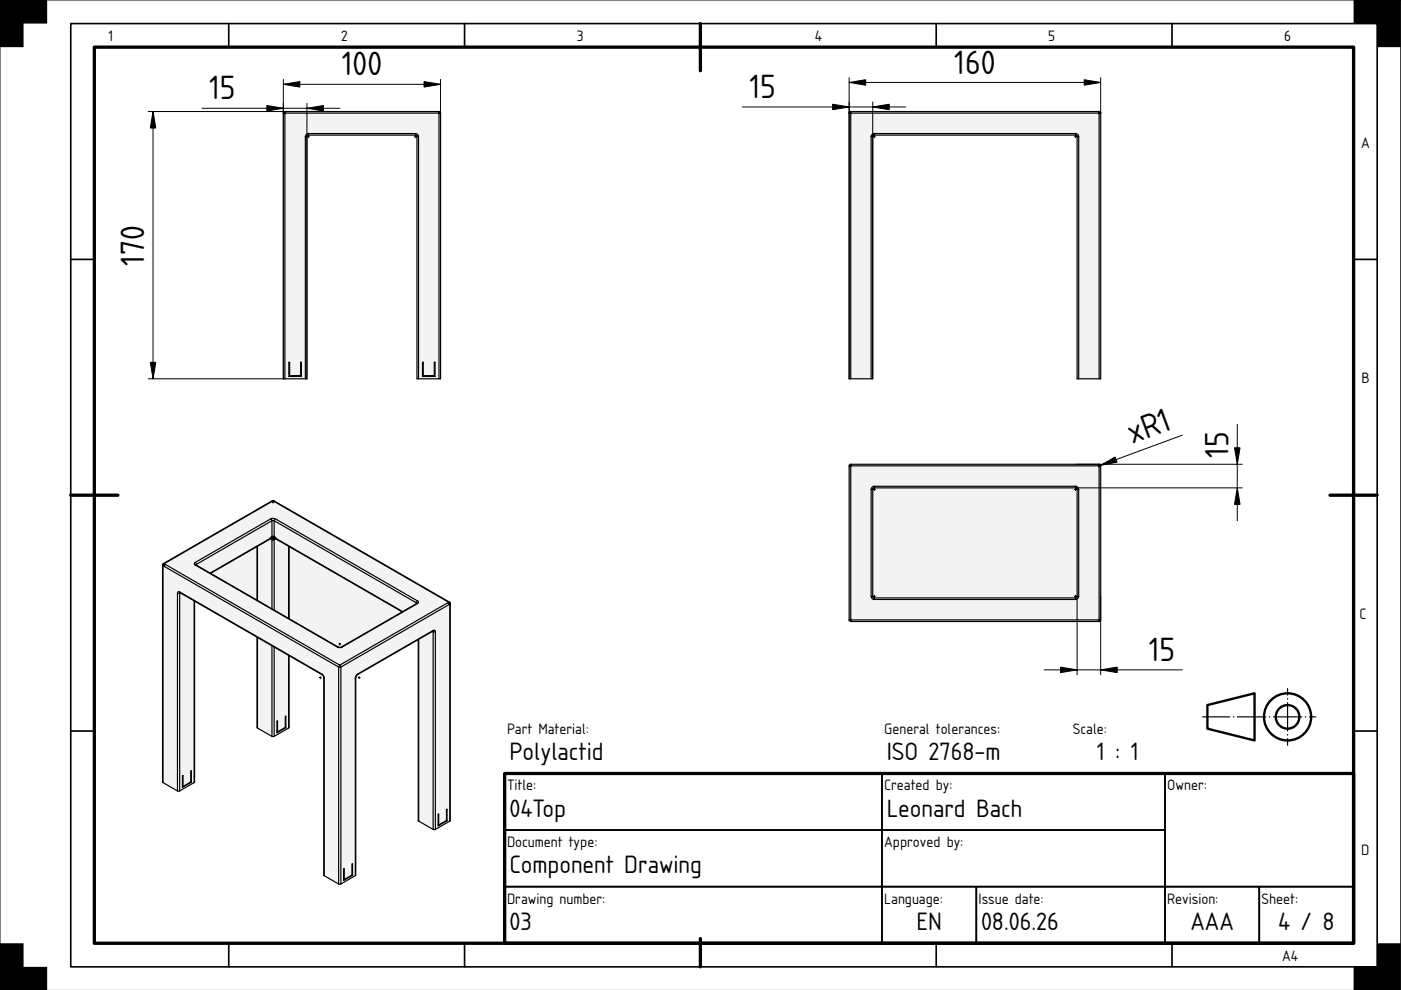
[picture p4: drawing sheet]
<svg xmlns="http://www.w3.org/2000/svg" width="297mm" height="210mm" viewBox="0 0 297 210" stroke-linecap="round" stroke-linejoin="round" font-family="sans-serif">
<path d="M0 0h297v210h-297z" fill="#fff" stroke="#000" stroke-width=".21"/>
<path d="M20 10h267v190h-267zM148.5 5v10M15 105h10M282 105h10M107 164h180v36h-180zM148.5 199v6" fill="none" stroke="#000" stroke-width=".7"/>
<g fill="none" stroke="#000" stroke-width=".35">
<path d="M15 5h277v200h-277zM48.5 5v5M98.5 5v5M198.5 5v5M248.5 5v5M15 55h5M287 55h5M15 155h5M287 155h5M107 164h80v12h-80zM107 176h80v12h-80zM187 176h60v12h-60z"/>
<path d="M187 164h60v12h-60zM247 164h40v24h-40zM48.5 200v5M98.5 200v5M107 188h80v12h-80zM187 188h20v12h-20zM198.5 200v5M207 188h40v12h-40zM247 188h20v12h-20zM248.5 200v5M267 188h20v12h-20z"/>
</g>
<path d="M0 0h10v5h-5v5h-5zM287 0h10v10h-5v-5h-5zM0 200h5v5h5v5h-10zM292 200h5v10h-10v-5h5z" fill="#000"/>
<g fill="none" stroke="#000" stroke-width=".5">
<path d="M256 149.5l10-2.5v10l-10-2.5z"/>
<circle cx="273" cy="152" r="5"/>
<circle cx="273" cy="152" r="2.5"/>
</g>
<path d="M255 152h24" fill="none" stroke="#000" stroke-width=".25" stroke-dasharray="6 .7 .1 .7" stroke-dashoffset=".2"/>
<path d="M273 158v-12" fill="none" stroke="#000" stroke-width=".25" stroke-dasharray="6 .7 .1 .7" stroke-dashoffset="4.6"/>
<g fill="#f1f3f5">
<path d="M44.7 121.6l9.8-5.7v11.3z"/>
<path d="M34.6 119.5l23.3-13.4 37.4 21.6 .2 .3-.1 46-3.1 1.9h-.3l-3.3-1.9v-38.4l-13 7.5-.2 .3-.1 42.1-3.3 2-.3-.1-3.1-1.7-.1-42.3-.3-.3-7-4.1v15.3l-3.3 1.9-.3-.1-3.1-1.7-.1-19.3-13.2-7.7v38.4l-3.4 1.9h-.3l-3.1-1.8v-46.1z" fill-rule="evenodd"/>
<path d="M34.8 119.5l23.1-13.3 37.2 21.5-23.1 13.3z" fill-rule="evenodd"/>
<path d="M41.4 119.3l16-9.3 .7-.1 30.4 17.5 .2 .4-16.2 9.4-.7 .1-30.4-17.5-.2-.2z" fill-rule="evenodd"/>
<path d="M34.6 119.9l37.2 21.5v46l-3.1-1.7v-42l-.1-.4-.3-.4-30.4-17.5-.3 .4v41.9l-3-1.8z" fill-rule="evenodd"/>
<path d="M72.3 141.4l23.1-13.3v46l-3.1 1.8v-42l-.2-.3-16.3 9.3-.4 .6-.1 42.2-3 1.7z" fill-rule="evenodd"/>
<path d="M61.3 115.9l24 13.8-13.2 7.6-.4-.1-10.4-6z" fill-rule="evenodd"/>
<path d="M38.1 125.8l.1-.1 3 1.7v38.5l-3.1 1.8z" fill-rule="evenodd"/>
<path d="M88.8 135.6l2.9-1.7h.1v42l-3-1.8z" fill-rule="evenodd"/>
<path d="M58.1 110.4l30.2 17.4v.2l-2.9 1.7-27.3-15.8z" fill-rule="evenodd"/>
<path d="M54.6 135.1l3.1 1.8v19.2l-3.1-1.7z" fill-rule="evenodd"/>
<path d="M58.1 137.2l3.1 1.8v15.4l-3.1 1.7z" fill-rule="evenodd"/>
<path d="M41.6 119.7l16.1-9.3v3.5l-13.1 7.6-3-1.7z" fill-rule="evenodd"/>
<path d="M58.1 114.2l.2-.1 2.9 1.7v15.3l-3.1-1.8z" fill-rule="evenodd"/>
<path d="M54.6 115.8l2.9-1.7 .2 .1v14.9l-3.1-1.8z" fill-rule="evenodd"/>
<path d="M71.8 141.4h.5v46l-.2 .1-.3-.1z" fill-rule="evenodd"/>
<path d="M34.7 119.6l.1-.1 37.2 21.5-.2 .4-37.2-21.5z" fill-rule="evenodd"/>
<path d="M37.6 125.8h.5v41.9h-.2h-.3z" fill-rule="evenodd"/>
<path d="M91.8 133.9h.5v42h-.1h-.4z" fill-rule="evenodd"/>
<path d="M58.2 110.1l.2-.1 30.1 17.4-.2 .4-30.2-17.4z" fill-rule="evenodd"/>
<path d="M72 141l23.1-13.3 .2 .2 .1 .2-23.1 13.3z" fill-rule="evenodd"/>
<path d="M57.7 136.9l.4 .3v18.9l-.1 .1-.3-.1z" fill-rule="evenodd"/>
<path d="M41.4 119.3l16-9.3 .2 .3 .1 .1-16.1 9.3z" fill-rule="evenodd"/>
<path d="M57.7 114.2h.4v15.1l-.4-.2z" fill-rule="evenodd"/>
<path d="M34.5 119.8l.1 46.1z" fill-rule="evenodd"/>
<path d="M95.5 128l-.1 46.1z" fill-rule="evenodd"/>
<path d="M57.9 106.2l37.4 21.5z" fill-rule="evenodd"/>
<path d="M68.6 143.6l.1 42.1z" fill-rule="evenodd"/>
<path d="M75.4 143.6l-.1 42.1z" fill-rule="evenodd"/>
<path d="M41.2 127.4v38.5z" fill-rule="evenodd"/>
<path d="M88.7 135.6h.1v38.5z" fill-rule="evenodd"/>
<path d="M41.4 119.8l30.3 17.4z" fill-rule="evenodd"/>
<path d="M38.1 125.5l30.2 17.6z" fill-rule="evenodd"/>
<path d="M34.6 119.5l23.3-13.3z" fill-rule="evenodd"/>
<path d="M54.5 135.1l.1 19.3z" fill-rule="evenodd"/>
<path d="M72.3 137.2l16.2-9.2z" fill-rule="evenodd"/>
<path d="M75.8 142.9l16-9.2-16.1 9.4z" fill-rule="evenodd"/>
<path d="M57.7 110.4h.4v3.5h-.4z" fill-rule="evenodd"/>
<path d="M61.2 139v15.4z" fill-rule="evenodd"/>
</g>
<path d="M54.5 115.8v11.5M61.2 115.8v15.4" fill="none" stroke="#f1f3f5" stroke-width=".21"/>
<g fill="#f1f3f5">
<path d="M72.9 184.2h.1v2.3l1.6-1v-2.3l.1-.1v2.5l-1.8 1.1z" fill-rule="evenodd"/>
<path d="M58.7 152.9h.1v2.3l1.7-1v-2.3l.1-.1v2.5l-1.9 1.1z" fill-rule="evenodd"/>
<path d="M38.7 164.5l.1-.1v2.3l1.7-.9v-2.3l.1-.1v2.5l-1.9 1z" fill-rule="evenodd"/>
<path d="M92.9 172.7l.1-.1v2.3l1.7-.9v-2.4h.1v2.4l-1.9 1.1z" fill-rule="evenodd"/>
<path d="M57.4 110l.5-.1 .5 .1-.3 .4h-.4z" fill-rule="evenodd"/>
</g>
<path d="M58.8 152.9v2.3M60.5 151.8v2.5M38.7 164.4v2.3M40.5 163.4v2.5M93 172.6v2.3M94.7 171.6v2.4M72.9 184.2v2.3M74.7 183.1v2.5" fill="none" stroke="#f1f3f5" stroke-width=".21"/>
<g fill="#f1f3f5">
<path d="M72.9 186.4l.1 .1 1.6-1 .1 .1-1.8 1.1z" fill-rule="evenodd"/>
<path d="M92.9 174.8l.1 .1 1.7-.9h.1l-1.9 1.1z" fill-rule="evenodd"/>
<path d="M58.7 155.1l.1 .1 1.7-1 .1 .1-1.9 1.1z" fill-rule="evenodd"/>
<path d="M38.7 166.7h.1l1.7-.9 .1 .1-1.9 1z" fill-rule="evenodd"/>
<path d="M37.7 125.5h.4l.1 .2-.4 .1h-.2z" fill-rule="evenodd"/>
<path d="M41.4 119.3l.2 .5v-.1l-.2 .1-.2-.2z" fill-rule="evenodd"/>
<path d="M88.4 127.5l.1-.1 .2 .4-.2 .2-.2-.2 .1 .1-.1 .1z" fill-rule="evenodd"/>
<path d="M91.8 133.7h.4l.1 .2h-.6h.1z" fill-rule="evenodd"/>
<path d="M71.6 137.2h.9l-.5 .1z" fill-rule="evenodd"/>
<path d="M68.3 142.9l.3 .4 .1 .4z" fill-rule="evenodd"/>
<path d="M75.6 143.1l.2-.2-.5 .8z" fill-rule="evenodd"/>
<path d="M34.6 119.5h.2l-.2 .4-.1-.1z" fill-rule="evenodd"/>
<path d="M95.1 127.7h.3v.4z" fill-rule="evenodd"/>
<path d="M57.7 106.2h.4z" fill-rule="evenodd"/>
<path d="M95.3 127.7l.2 .3z" fill-rule="evenodd"/>
<circle cx="72" cy="141.3" r=".27"/>
</g>
<g fill="none" stroke="#000" stroke-width=".25">
<path d="M34.5 119.8l.1 46.1M34.5 119.8l.1 .1M34.6 119.9l37.2 21.5M34.6 119.9v46M34.6 119.5l-.1 .3M34.6 119.5h.2M34.8 119.5l-.2 .4M34.8 119.5l37.2 21.5M41.4 119.3l-.2 .1 .2 .4M41.4 119.3l.2 .4M41.4 119.8l30.2 17.4M41.5 119.8h.1"/>
<path d="M41.6 119.8h-.2M41.6 119.8l30.1 17.4M41.6 119.7l-.1 .1M41.6 119.7v.1M54.5 115.9v11.3M54.6 115.8v11.5M57.4 110l.5-.1 .5 .1M57.4 110l.3 .4M57.4 110l-16 9.3M57.5 114.1l.2 .1M57.6 114.1l-12.9 7.5M57.6 114.1l.1 .1"/>
<path d="M57.6 114.1h.1M57.7 110.4h.4M57.7 113.9h.4M57.7 113.9l-.1 .2M57.7 114.2h.4M57.7 110.4l-16.1 9.3M57.7 110.4v3.5M57.7 114.2v14.9M57.7 113.9l-13.1 7.6M57.7 106.2h.4M57.7 106.2h.2M57.7 106.2l-23.1 13.3"/>
<path d="M57.9 106.2l-23.1 13.3M57.9 106.2l37.2 21.5M58.1 106.2h-.2M58.1 106.2l37.2 21.5M58.1 113.9l.1 .2M58.1 110.4l30.2 17.4M58.1 110.4v3.5M58.1 114.2v15.1M58.1 113.9l27.3 15.8M58.1 114.1h.1M58.2 114.1h-.1M58.2 114.1l-.1 .1"/>
<path d="M58.2 114.1l27.1 15.6M58.3 114.1l-.2 .1M58.4 110l-.3 .4M58.4 110l30.1 17.4M61.2 115.8v15.3M61.3 115.9v15.3M37.6 125.8h.5M37.6 125.8v41.9M38.1 125.5l-.2-.1-.3 .4M38.1 125.5l.1 .2M38.1 125.5l30.2 17.4M38.1 125.8v41.9"/>
<path d="M38.1 125.6l.1 .1M38.1 125.6h.1M38.1 125.6v.2M38.2 125.7l30.1 17.4M38.2 125.7l-.1 .1M41.2 127.4v38.5M41.3 127.4l-.1 38.5M54.5 135.1l.1 19.3M54.6 135.1v19.3M57.7 136.9v19.2M58.1 137.2v18.9M61.2 139v15.4"/>
<path d="M61.3 139l-.1 15.4M71.6 137.2l.4 .1 .5-.1M71.7 137.2h.6M71.7 137.2h-.1M72.3 137.2h.2M88.3 127.8l.1 .1M88.3 127.8v.2M88.4 127.9l.1 .1M88.4 127.9l-16.1 9.3M88.5 127.4l.2 .2-.2 .4M88.5 127.4l-.2 .4M88.5 128l-16 9.2"/>
<path d="M88.7 135.6l.1 38.5M88.8 135.6v38.5M91.7 133.9h.1M91.8 133.8l-16.1 9.3M91.8 133.8v.1M91.8 133.8h.1M91.8 133.7h.4l.1 .2M91.8 133.7v.1M91.8 133.9h.5M91.8 133.7l-16 9.2M91.8 133.9v42M92.3 133.9v42"/>
<path d="M95.1 127.7l.3 .4M95.1 127.7l-23.1 13.3M95.3 127.7l.2 .3M95.3 127.7h-.2M95.4 128.1l-23.1 13.3M95.4 128.1v46M95.5 128l-.1 46.1M95.5 128l-.1 .1M54.6 154.4l3.1 1.7M57.7 156.1h.4M58.7 155.1l.1 .1M60.5 154.2l.1 .1"/>
<path d="M60.5 154.2v-2.3l.1-.1v2.5M60.5 154.2l-1.7 1M60.6 154.3l-1.9 1.1v-2.5h.1v2.3M61.2 154.4l-3.1 1.7M68.3 142.9l.3 .4 .1 .4M68.3 142.9v.2M68.3 143.1l.3 .5M68.6 143.6l.1 42.1M68.6 143.6l.1 .1M68.7 143.7v42M71.8 141.4h.5M71.8 141.4v46"/>
<path d="M72 141l-.2 .4M72 141l.3 .4M72.3 141.4v46M75.3 143.7v42M75.4 143.6l-.1 42.1M75.4 143.6l-.1 .1M75.7 143.1l-.3 .5M75.8 142.9l-.3 .4-.2 .4M75.8 142.9l-.1 .2M34.6 165.9l3 1.8M37.6 167.7h.5M38.7 166.7h.1"/>
<path d="M40.5 165.8l.1 .1M40.5 165.8v-2.3l.1-.1v2.5M40.5 165.8l-1.7 .9M40.6 165.9l-1.9 1v-2.4l.1-.1v2.3M41.2 165.9l-3.1 1.8M88.8 174.1l3 1.8M91.8 175.9h.5M92.9 174.8l.1 .1M94.7 174v-2.4h.1v2.4M94.7 174l-1.7 .9M94.7 174h.1M94.8 174l-1.9 1.1v-2.4l.1-.1v2.3"/>
<path d="M95.4 174.1l-3.1 1.8M68.7 185.7l3.1 1.7M71.8 187.4h.5M72.9 186.4l.1 .1M74.6 185.5v-2.3l.1-.1v2.5M74.6 185.5l-1.6 1M74.6 185.5l.1 .1M74.7 185.6l-1.8 1.1v-2.5h.1v2.3M75.3 185.7l-3 1.7"/>
</g>
<g fill="#fff" stroke="#000" stroke-width=".21">
<path d="M72 136.3v.5zM71.8 136.6h.5z" fill-rule="evenodd"/>
<path d="M57.9 106.2v.5zM57.7 106.5h.4z" fill-rule="evenodd"/>
<path d="M34.8 119.6v.4zM34.6 119.8h.4z" fill-rule="evenodd"/>
<path d="M95.1 127.7v.5zM94.9 128h.5z" fill-rule="evenodd"/>
<path d="M67.9 143.4v.5zM67.7 143.7h.4z" fill-rule="evenodd"/>
<path d="M76.1 143.4v.5zM75.9 143.7h.5z" fill-rule="evenodd"/>
<path d="M57.9 114.2v.4zM57.7 114.4h.4z" fill-rule="evenodd"/>
<path d="M57.5 113.7v.5zM57.3 114h.4z" fill-rule="evenodd"/>
<path d="M58.3 113.7v.5zM58.1 114h.4z" fill-rule="evenodd"/>
<path d="M57.5 114v.4zM57.2 114.2h.5z" fill-rule="evenodd"/>
<path d="M58.3 114v.4zM58.1 114.2h.4z" fill-rule="evenodd"/>
<path d="M57.9 113.5v.5zM57.7 113.8h.4z" fill-rule="evenodd"/>
</g>
<path d="M180.4 24h52.6v56.3h-4.3v-51.3a.67 .67 0 0 0-.7-.7h-42.6a.67 .67 0 0 0-.7 .7v51.3h-4.3z" fill-rule="evenodd" fill="#f1f3f5"/>
<path d="M180.2 24v56.3M180.4 23.8h52.6M184.9 29v51.3M185.4 28.5h42.6M228.5 29v51.3M233.2 24v56.3" fill="none" stroke="#f1f3f5" stroke-width=".33"/>
<g fill="#f1f3f5">
<path d="M228 28.3a.67 .67 0 0 1 .7 .7h-.3l-.4-.4z" fill-rule="evenodd"/>
<path d="M180.2 23.7l.2-.1v.4h-.4z" fill-rule="evenodd"/>
<path d="M233 23.6l.4 .4h-.4z" fill-rule="evenodd"/>
<path d="M185.2 28.7h.1z" fill-rule="evenodd"/>
</g>
<g fill="none" stroke="#000" stroke-width=".25">
<path d="M180 24v56.3h5v-51.3M180 24h53.4M180.4 23.6l-.4 .4M180.4 23.6h52.6M180.4 23.6v56.7M184.7 29v51.3M184.7 29h.3M185.1 28.7l-.1 .2zM185.2 28.7h.1M185.3 28.7h-.1M185.4 28.6l-.4 .4M185.4 28.3a.67 .67 0 0 0-.7 .7"/>
<path d="M185.4 28.6h42.6M185.4 28.3h42.6M185.4 28.3v.3M228 28.6l.4 .4M228 28.3a.67 .67 0 0 1 .7 .7M228 28.3v.3M228.1 28.7l.3 .2M228.3 28.8h.1M228.4 29h.3M228.7 29v51.3M233 23.6l.4 .4M233 23.6v56.7"/>
<path d="M233.4 24v56.3h-5v-51.3"/>
</g>
<g fill="#fff" stroke="#000" stroke-width=".21">
<path d="M180.4 23.8v.4zM180.1 24h.5z" fill-rule="evenodd"/>
<path d="M233 23.8v.4zM232.8 24h.5z" fill-rule="evenodd"/>
<path d="M185.4 28.8v.4zM185.1 29h.5z" fill-rule="evenodd"/>
<path d="M228 28.8v.4zM227.8 29h.5z" fill-rule="evenodd"/>
</g>
<path d="M180 17.5h53.4M180 16.4v63.9M233.4 16.4v7.6M157.4 22.7h34.6M185 21.6v58.7" fill="none" stroke="#000" stroke-width=".21"/>
<path d="M180 17.5l3.5-.6v1.2zM229.9 16.9l3.5 .6-3.5 .6zM176.5 22.1l3.5 .6-3.5 .6zM185 22.7l3.5-.6v1.2z" fill="#000" stroke="#000" stroke-width=".21"/>
<g fill="#f1f3f5">
<path d="M180.2 98.5h53l.2 .3-.1 32.8-.3 .2-52.8-.1-.2-.3v-32.6z" fill-rule="evenodd"/>
<path d="M180.4 98.8h52.6v32.6h-52.6z" fill-rule="evenodd"/>
<path d="M184.9 103.3l.5-.2h42.6a.67 .67 0 0 1 .7 .7v22.6a.67 .67 0 0 1-.7 .7h-42.6a.67 .67 0 0 1-.7-.7v-22.6z" fill-rule="evenodd"/>
<path d="M185.2 103.5h43l.2 .3-.1 22.8-.3 .2-42.8-.1-.2-.3v-22.6z" fill-rule="evenodd"/>
</g>
<path d="M180.2 98.8v32.6M180.4 98.6h52.6M233.2 98.8v32.6M184.9 103.8v22.6M185.4 103.3h42.6M228.5 103.8v22.6M180.4 131.6h52.6M185.4 126.9h42.6" fill="none" stroke="#f1f3f5" stroke-width=".33"/>
<g fill="#f1f3f5">
<path d="M184.7 126.4h.3l.4 .4v.3a.67 .67 0 0 1-.7-.7z" fill-rule="evenodd"/>
<path d="M184.9 103.3l.5-.2v.3l-.4 .4h-.3z" fill-rule="evenodd"/>
<path d="M228.4 126.4h.3a.67 .67 0 0 1-.7 .7v-.3z" fill-rule="evenodd"/>
<path d="M228 103.1a.67 .67 0 0 1 .7 .7h-.3l-.4-.4z" fill-rule="evenodd"/>
<path d="M180 131.4h.4v.4z" fill-rule="evenodd"/>
<path d="M233 98.4l.4 .4h-.4z" fill-rule="evenodd"/>
<path d="M233 131.4h.4l-.2 .3-.2 .1z" fill-rule="evenodd"/>
<path d="M180.2 98.5l.2-.1v.4h-.4z" fill-rule="evenodd"/>
<path d="M185.2 103.5l.1-.1-.2 .2z" fill-rule="evenodd"/>
<path d="M228.1 103.4l.2 .2z" fill-rule="evenodd"/>
<path d="M228.1 126.8l.2-.2z" fill-rule="evenodd"/>
</g>
<g fill="none" stroke="#000" stroke-width=".25">
<path d="M180 98.8v32.6M180 98.8h53.4M180.4 98.4l-.4 .4M180.4 98.4h52.6M180.4 98.4v33.4M233 98.4l.4 .4M233 98.4v33.4M233.4 98.8v32.6M184.7 103.8v22.6M184.7 103.8h.3M185 103.8v22.6M185.1 103.6l-.1 .1"/>
<path d="M185.3 103.4l-.2 .2M185.4 103.4l-.4 .4M185.4 103.1a.67 .67 0 0 0-.7 .7M185.4 103.4h42.6M185.4 103.1h42.6M185.4 103.1v.3M228 103.4l.4 .4M228 103.1a.67 .67 0 0 1 .7 .7M228 103.1v.3M228.1 103.4l.2 .2M228.3 103.6l.1 .1M228.4 103.8v22.6"/>
<path d="M228.4 103.8h.3M228.7 103.8v22.6M180 131.4l.4 .4M180 131.4h53.4M180.4 131.8h52.6M184.7 126.4a.67 .67 0 0 0 .7 .7M184.7 126.4h.3M185 126.4l.4 .4M185 126.5l.1 .2M185.2 126.7l.1 .1M185.3 126.8h.1M185.4 126.8h42.6"/>
<path d="M185.4 127.1h42.6M185.4 126.8v.3M228 126.8v.3M228.3 126.6l-.2 .2M228.4 126.5l-.1 .1M228.4 126.4l-.4 .4M228.4 126.4h.3M228.7 126.4a.67 .67 0 0 1-.7 .7M233.4 131.4l-.4 .4"/>
</g>
<g fill="#fff" stroke="#000" stroke-width=".21">
<path d="M185.4 103.5v.5zM185.1 103.8h.5z" fill-rule="evenodd"/>
<path d="M185.4 126.2v.5zM185.1 126.4h.5z" fill-rule="evenodd"/>
<path d="M228 103.5v.5zM227.8 103.8h.5z" fill-rule="evenodd"/>
<path d="M228 126.2v.5zM227.8 126.4h.5z" fill-rule="evenodd"/>
<path d="M180.4 98.5v.5zM180.1 98.8h.5z" fill-rule="evenodd"/>
<path d="M180.4 131.2v.5zM180.1 131.4h.5z" fill-rule="evenodd"/>
<path d="M233 98.5v.5zM232.8 98.8h.5z" fill-rule="evenodd"/>
<path d="M233 131.2v.5zM232.8 131.4h.5z" fill-rule="evenodd"/>
<path d="M185.4 103.5v.5zM185.1 103.8h.5z" fill-rule="evenodd"/>
<path d="M228 103.5v.5zM227.8 103.8h.5z" fill-rule="evenodd"/>
<path d="M228 126.2v.5zM227.8 126.4h.5z" fill-rule="evenodd"/>
</g>
<path d="M228 98.4h35.4M250.7 92.3l-17.7 6.5M262.3 90v20.4M228 103.4h35.4M228.4 126.4v16.7M233.4 126.4v16.7M221.4 142h29.3" fill="none" stroke="#000" stroke-width=".21"/>
<path d="M233.3 98.7l3.1-1.8 .4 1.1zM261.7 94.9h1.2l-.6 3.5zM262.3 103.4l.6 3.5h-1.2zM224.9 141.4l3.5 .6-3.5 .6zM233.4 142l3.5-.6v1.2z" fill="#000" stroke="#000" stroke-width=".21"/>
<g fill="#f1f3f5">
<path d="M60.2 23.7l32.9-.1 .3 .2v56.5h-5v-51.3h.3a.67 .67 0 0 0-.6-.7v.3l.3 .4-.3-.4h-22.7l-.3 .2v51.5h-5v-56.3z" fill-rule="evenodd"/>
<path d="M60.4 24h32.7v56.3h-4.4v-51.3a.67 .67 0 0 0-.6-.7h-22.7a.67 .67 0 0 0-.7 .7v51.3h-4.3z" fill-rule="evenodd"/>
</g>
<path d="M60.2 24v56.3M60.4 23.8h32.7M64.9 29v51.3M65.4 28.5h22.7M88.6 29v51.3M93.2 24v56.3" fill="none" stroke="#f1f3f5" stroke-width=".33"/>
<g fill="#f1f3f5">
<path d="M89.6 76.8h.1v2.8h2.4v-2.8h.1v3h-2.6z" fill-rule="evenodd"/>
<path d="M61.2 76.8h.2v2.8h2.3v-2.8h.2v3h-2.7z" fill-rule="evenodd"/>
<path d="M64.9 28.5l.5-.2v.3l-.3 .4h-.4z" fill-rule="evenodd"/>
<path d="M93.1 23.6l.3 .4h-.3z" fill-rule="evenodd"/>
<path d="M60.2 23.7l.2-.1v.4h-.3z" fill-rule="evenodd"/>
</g>
<g fill="none" stroke="#000" stroke-width=".25">
<path d="M60.1 24v56.3h5v-51.3M60.1 24h33.3M60.4 23.6l-.3 .4M60.4 23.6h32.7M60.4 23.6v56.7M64.7 29v51.3M64.7 29h.4M65.1 28.8v.1M65.1 28.8h.1M65.2 28.7v.1M65.3 28.7h.1M65.4 28.7l-.3 .2"/>
<path d="M65.4 28.6l-.3 .4M65.4 28.3a.67 .67 0 0 0-.7 .7M65.4 28.6h22.7M65.4 28.3h22.7M65.4 28.3v.3M88.1 28.6l.3 .4M88.1 28.3a.67 .67 0 0 1 .6 .7M88.1 28.3v.3M88.2 28.7l.2 .2M88.3 28.7v.1M88.3 28.8h.1M88.4 28.8h.1"/>
<path d="M88.4 28.8v.1M88.4 29h.3M88.7 29v51.3M93.1 23.6l.3 .4M93.1 23.6v56.7M93.4 24v56.3h-5v-51.3M61.2 76.8h.2v2.8h2.3v-2.8h.2v3h-2.7zM89.6 76.8h.1v2.8h2.4v-2.8h.1v3h-2.6z"/>
</g>
<g fill="#fff" stroke="#000" stroke-width=".21">
<path d="M60.4 23.8v.4zM60.2 24h.4z" fill-rule="evenodd"/>
<path d="M93.1 23.8v.4zM92.8 24h.5z" fill-rule="evenodd"/>
<path d="M65.4 28.8v.4zM65.2 29h.4z" fill-rule="evenodd"/>
<path d="M88.1 28.8v.4zM87.8 29h.5z" fill-rule="evenodd"/>
</g>
<path d="M60.1 17.9h33.3M60.1 16.8v63.5M93.4 16.8v7.2M31.4 23.6h29M32.4 23.6v56.7M42.8 23h29.3M65.1 21.9v58.4M31.4 80.3h29" fill="none" stroke="#000" stroke-width=".21"/>
<path d="M60.1 17.9l3.5-.6v1.2zM89.9 17.3l3.5 .6-3.5 .6zM32.4 23.6l.6 3.5h-1.1zM56.6 22.4l3.5 .6-3.5 .5zM65.1 23l3.5-.6v1.1zM31.9 76.8h1.1l-.6 3.5z" fill="#000" stroke="#000" stroke-width=".21"/>
<g font-size="6.7">
<text x="72.5" y="16">100</text>
<text x="202.3" y="15.6">160</text>
<text x="44.4" y="21.1">15</text>
<text x="158.9" y="20.8">15</text>
<text x="30.6" y="56.3" transform="rotate(-90 30.6 56.3)">170</text>
<text x="240.1" y="94.2" transform="rotate(-20 240.1 94.2)">xR1</text>
<text x="260.4" y="97.1" transform="rotate(-90 260.4 97.1)">15</text>
<text x="243.6" y="140.1">15</text>
</g>
<g font-size="5">
<text x="108" y="161.2">Polylactid</text>
<text x="188" y="161.2">ISO 2768-m</text>
<text x="232.6" y="161.2">1 : 1</text>
<text x="108" y="173.2">04Top</text>
<text x="188" y="173.2">Leonard Bach</text>
<text x="108" y="185.2">Component Drawing</text>
<text x="108" y="197.2">03</text>
<text x="194.3" y="197.2">EN</text>
<text x="208" y="197.2">08.06.26</text>
<text x="252.4" y="197.2">AAA</text>
<text x="271" y="197.2">4 / 8</text>
</g>
<g font-size="3">
<text x="23" y="8.8">1</text>
<text x="72.3" y="8.8">2</text>
<text x="122.3" y="8.8">3</text>
<text x="172.7" y="8.8">4</text>
<text x="222.3" y="8.8">5</text>
<text x="272.3" y="8.8">6</text>
<text x="288.6" y="31.3">A</text>
<text x="288.6" y="81.3">B</text>
<text x="288.3" y="131.3">C</text>
<text x="107.5" y="155.6">Part Material:</text>
<text x="187.5" y="155.6">General tolerances:</text>
<text x="227.5" y="155.6">Scale:</text>
<text x="107.5" y="167.6">Title:</text>
<text x="187.5" y="167.6">Created by:</text>
<text x="247.5" y="167.6">Owner:</text>
<text x="107.5" y="179.6">Document type:</text>
<text x="187.5" y="179.6">Approved by:</text>
<text x="288.6" y="181.3">D</text>
<text x="107.5" y="191.6">Drawing number:</text>
<text x="187.5" y="191.6">Language:</text>
<text x="207.5" y="191.6">Issue date:</text>
<text x="247.5" y="191.6">Revision:</text>
<text x="267.5" y="191.6">Sheet:</text>
<text x="271.8" y="203.8">A4</text>
</g>
</svg>
